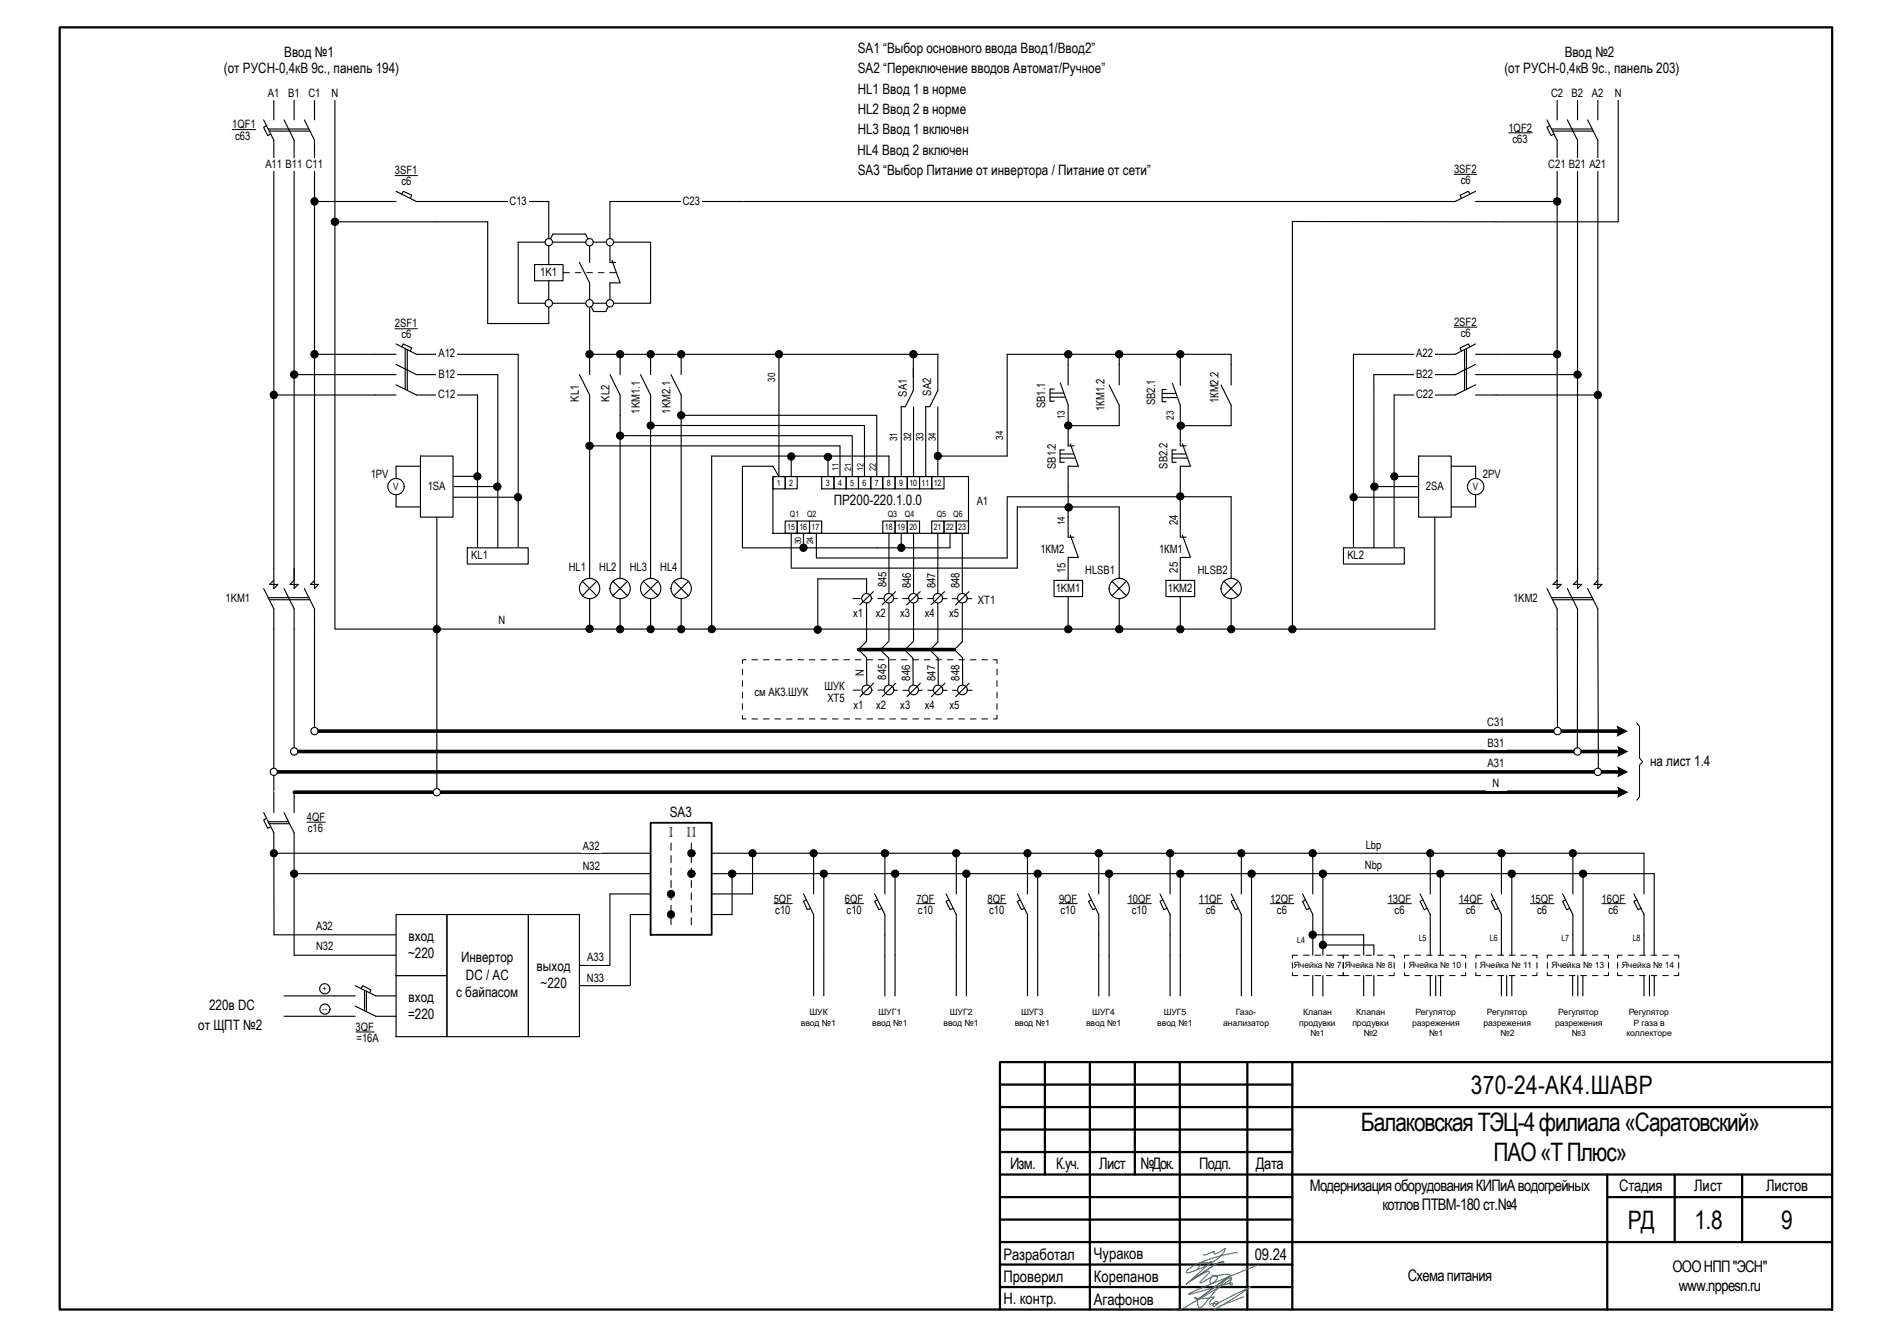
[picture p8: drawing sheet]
<svg xmlns="http://www.w3.org/2000/svg" width="420mm" height="297mm" viewBox="0 0 420 297" stroke-linecap="round" stroke-linejoin="round" font-family="sans-serif">
<g fill="none" stroke="#000" stroke-width=".5">
<path d="M13.3 6.1h393.8v284.8h-393.8zM232.2 236v24.9M242.2 236v54.9M252.1 236v24.9M262.1 236v54.9M277.1 236v54.9M287.1 236v54.9M407.1 236h-184.9v54.9M222.2 246h184.9M222.2 241h64.9M222.2 251h64.9M222.2 255.9h64.9"/>
<path d="M222.2 260.9h184.9M222.2 266h64.9M222.2 271h64.9M357.1 260.9v30M357.1 266h50M372.1 260.9v15M387.1 260.9v15M407.1 275.9h-184.9M222.2 285.9h64.9M222.2 280.9h64.9"/>
</g>
<path d="M274.9 278.4l-.1-.1a26.4 26.4 0 0 0-10.9 3.8l-.3 .7a14.8 14.8 0 0 0 8.1-4.3l.5-.9-.1-.3a4 4 0 0 1-2.3 1.2v-.5h-.1l-1.4 .7-1 .1M261.1 290.7l-.1 .3M269.8 291l4.7-2.8 3.4-2.4v.2l-4.3 2-3.1 1.6-.4 .1a.34 .34 0 0 1-.1-.4 .34 .34 0 0 1 .4-.2 .34 .34 0 0 1 .2 .5 .75 .75 0 0 1-1.1 .5l.3-.6h-.1a.71 .71 0 0 1-1 0l1-1.4a10.2 10.2 0 0 1-4.3 .3v-.2a.6 .6 0 0 1 .7 .8v.7a.57 .57 0 0 0 .3 .8 .57 .57 0 0 0 .7-.2l1.1-1.3a21.7 21.7 0 0 1 5-5.1l.4-.1 .1 .2-3.4 2.4-6.8 4-1.4 .6M276.4 288.1l-3.8 1.4-2.8 1.5M279.6 281l-13.4 5.4-2.1 1.1 .2 .1 9.1-2.6 .5 .2-.2 .3-.3-.1-.2-.3 .3-.6a.49 .49 0 0 0-.1-.5 .49 .49 0 0 0-.5-.1l-7.1 5 7.4-5.5 .1-.2-.6-.1-3.4 .5a.56 .56 0 0 1 1-.1 .8 .8 0 0 1-.3 1.1l-.6 .5-.5-.1-.1-.5 .3-.8-2.1 1.3h-.4l2.1-2.2-.1-.4-.8 .3-3.2 1.8 5.4-3.6 1.8-.6 .1 .1v-.1l-1.9 .6-6.5 4.4 5.7-5.1-1.1 .4-.9-.3-1.1 1.6" fill="none" stroke="#008080" stroke-width=".22"/>
<path d="M121.9 44.8v9l.9-1.8M130.1 52l.9 1.8M135.5 44.8v9M121.9 67.4v4.5M135.5 67.4l-.9 1.8h-2.7l-.9-1.8v11.3" fill="none" stroke="#000" stroke-width=".25"/>
<path d="M115.1 53.8h29.5v13.6h-29.5z" fill="#fff"/>
<path d="M115.1 53.8h29.5v13.6h-29.5zM128.7 58.3l2.3 4.5v4.6M131 53.8v4.5M135.5 53.8v4.5h1.3M136 57.9l1.8 4.9M137.7 62.8h-2.2v4.6" fill="none" stroke="#000" stroke-width=".25"/>
<path d="M118.8 58.8h6.3v3.6h-6.3z" fill="#fff"/>
<path d="M118.8 58.8h6.3v3.6h-6.3zM121.9 53.8v5M121.9 62.4v5" fill="none" stroke="#000" stroke-width=".25"/>
<circle cx="131" cy="53.8" r=".81" fill="#fff"/>
<circle cx="131" cy="53.8" r=".82" fill="none" stroke="#000" stroke-width=".25"/>
<circle cx="135.5" cy="53.8" r=".81" fill="#fff"/>
<circle cx="135.5" cy="53.8" r=".8" fill="none" stroke="#000" stroke-width=".25"/>
<circle cx="121.9" cy="53.8" r=".82" fill="#fff"/>
<circle cx="121.9" cy="53.8" r=".82" fill="none" stroke="#000" stroke-width=".25"/>
<circle cx="121.9" cy="67.4" r=".82" fill="#fff"/>
<circle cx="121.9" cy="67.4" r=".82" fill="none" stroke="#000" stroke-width=".25"/>
<circle cx="131" cy="67.4" r=".83" fill="#fff"/>
<circle cx="131" cy="67.4" r=".83" fill="none" stroke="#000" stroke-width=".25"/>
<circle cx="135.5" cy="67.4" r=".81" fill="#fff"/>
<g fill="none" stroke="#000" stroke-width=".25">
<path d="M83.5 44.8h4.5M88 42.5l4.5 2.3h29.4M89.3 43.1l.3-.6 1.9 .9-.3 .7M97.1 49.3h11.3M122.8 52h7.3M135.5 44.8h29.5M131 78.7v4.5M137.8 78.7v4.5M144.6 78.7v4.5M151.4 78.7v4.5M128.7 83.2l2.3 4.6v4.5M135.5 83.2l2.3 4.6v4.5"/>
<path d="M142.3 83.2l2.3 4.6v4.5M149.1 83.2l2.3 4.6v52M236.5 100h-1v2.7h1M237.3 94.5v4.6h1.3M237.8 98.6l1.8 5M246.4 85.5l2.3 4.5v4.6M248.7 81v4.5M261.3 100h-.9v2.7h.9M262.2 94.5v4.6h1.3M262.7 98.6l1.8 5M271.3 85.5l2.2 4.5v4.6M273.5 81v4.5"/>
<path d="M171.7 105.9h43.5v12.6h-43.5zM171.7 105.9h2.8v2.7h-2.8zM174.5 105.9h2.6v2.7h-2.6zM174.5 115.8h2.6v2.7h-2.6zM177.1 115.8h2.8v2.7h-2.8zM179.9 115.8h2.7v2.7h-2.7zM182.6 105.9h2.7v2.7h-2.7zM185.3 105.9h2.7v2.7h-2.7zM188 105.9h2.7v2.7h-2.7zM190.7 105.9h2.8v2.7h-2.8zM193.5 105.9h2.6v2.7h-2.6zM196.1 105.9h2.8v2.7h-2.8z"/>
<path d="M196.1 115.8h2.8v2.7h-2.8zM197.5 101.3h-39.4v38.5M198.9 105.9h2.7v2.7h-2.7zM198.9 115.8h2.7v2.7h-2.7zM201.6 105.9h2.7v2.7h-2.7zM201.6 115.8h2.7v2.7h-2.7zM204.3 105.9h2.7v2.7h-2.7zM207 105.9h2.8v2.7h-2.8zM207 115.8h2.8v2.7h-2.8zM209.8 115.8h2.7v2.7h-2.7zM212.5 115.8h2.7v2.7h-2.7zM235.5 100.9h3.1"/>
<path d="M235.5 101.8h3.5M237.3 114.8v4.5h1.3M237.8 118.9l1.8 4.9M239.5 103.6h-2.2v4.5M248.7 112.6v27.2M260.4 100.9h3.1M260.4 101.8h3.5M262.2 114.8v4.5h1.3M262.7 118.9l1.8 4.9M264.4 103.6h-2.2v4.5M237.3 128.4v11.4M239.5 123.8h-2.2v4.6"/>
<path d="M264.4 123.8h-2.2v4.6"/>
<circle cx="135.5" cy="67.4" r=".81"/>
</g>
<path d="M234.2 128.9h6.3v3.6h-6.3z" fill="#fff"/>
<path d="M234.2 128.9h6.3v3.6h-6.3zM262.2 128.4v11.4" fill="none" stroke="#000" stroke-width=".25"/>
<path d="M259.1 128.9h6.3v3.6h-6.3z" fill="#fff"/>
<g fill="none" stroke="#000" stroke-width=".25">
<path d="M131 78.7h77.4M173.1 78.8v27.1l-1.4-2.3h-6.7v18.1h46.1v-3.2M202.9 79.1v7.7l-1.8 3.6h-.9M208.4 78.7v3M273.5 78.7h-49.7v22.6h-15.4M131 99.1h55.6M131 92.3v47.5M137.8 96.8h51.5M137.8 92.3v47.5M144.6 94.5h47.5M144.6 92.3v47.5M151.4 92.3h43.4"/>
<path d="M186.6 99v6.9M189.4 96.8v9.1M192.1 94.6v11.3M194.8 92.3v13.6M200.2 90.4v15.5M203 90.4v15.5M208.4 81.8v5l-1.8 3.6h-.9v15.5M208.4 90.4v15.5M233.3 87.3h3.1M233.3 88.2h3.4M234.2 86.4h-.9v2.7h.9M235.6 85.1l1.7 4.9v4.6h11.4"/>
<path d="M237.3 81v4.5M258.2 87.4h3.1M258.2 88.3h3.4M259.1 86.5h-.9v2.7h.9M260.5 85.2l1.8 4.9M262.2 94.6h11.3M262.2 81.1v4.5M262.2 90.1v4.6M175.8 101.3v4.6M175.8 118.5v7.7M178.5 118.5v3.2M181.4 118.5v5.4"/>
<path d="M197.5 118.5v23.9M200.2 118.5v3.2M203 118.5v24M208.4 118.5v24M213.8 118.5v23.9M223.8 110.4h49.7v29.4M223.8 110.5v13.5h-42.4M237.3 108.1v6.7M248.7 112.6h-22.7v13.6h-50.1M262.2 108.1v6.7M192.5 128.6v13.9M259.1 128.9h6.3v3.6h-6.3z"/>
</g>
<g fill="#000">
<circle cx="173.1" cy="78.7" r=".81"/>
<circle cx="237.4" cy="78.7" r=".82"/>
<circle cx="248.7" cy="78.7" r=".82"/>
<circle cx="262.2" cy="78.7" r=".81"/>
<circle cx="262.4" cy="94.6" r=".82"/>
<circle cx="208.4" cy="101.3" r=".82"/>
<circle cx="237.4" cy="112.7" r=".82"/>
<circle cx="262.2" cy="110.3" r=".8"/>
<circle cx="200.2" cy="121.7" r=".81"/>
<circle cx="237.4" cy="139.8" r=".82"/>
<circle cx="248.7" cy="139.8" r=".81"/>
<circle cx="262.2" cy="139.8" r=".8"/>
</g>
<g fill="none" stroke="#000" stroke-width=".22">
<circle cx="173.1" cy="78.7" r=".81"/>
<circle cx="237.4" cy="78.7" r=".82"/>
<circle cx="248.7" cy="78.7" r=".82"/>
<circle cx="262.2" cy="78.7" r=".81"/>
<circle cx="262.4" cy="94.6" r=".82"/>
<circle cx="208.4" cy="101.3" r=".82"/>
<circle cx="237.4" cy="112.7" r=".82"/>
<circle cx="262.2" cy="110.3" r=".8"/>
<circle cx="200.2" cy="121.7" r=".82"/>
<circle cx="237.4" cy="139.8" r=".82"/>
<circle cx="248.7" cy="139.8" r=".81"/>
<circle cx="262.2" cy="139.8" r=".8"/>
</g>
<circle cx="248.7" cy="130.7" r="2.26" fill="#fff"/>
<g fill="none" stroke="#000" stroke-width=".25">
<path d="M237.3 78.8v2.2M248.7 78.7v2.3M262.2 78.7v2.4M273.5 78.7v2.3M247.1 129.1l3.2 3.3M250.3 129.1l-3.2 3.3"/>
<circle cx="248.7" cy="130.8" r="2.26"/>
</g>
<g fill="#000">
<circle cx="203" cy="78.7" r=".82"/>
<circle cx="237.4" cy="94.5" r=".81"/>
</g>
<g fill="none" stroke="#000" stroke-width=".22">
<circle cx="203" cy="78.7" r=".82"/>
<circle cx="237.4" cy="94.5" r=".82"/>
</g>
<circle cx="273.6" cy="130.7" r="2.26" fill="#fff"/>
<g fill="none" stroke="#000" stroke-width=".25">
<path d="M287.2 49.2v90.6M74.4 139.8h244.4M271.9 129.1l3.3 3.3M275.2 129.1l-3.3 3.3"/>
<circle cx="273.6" cy="130.8" r="2.26"/>
</g>
<g fill="#000">
<circle cx="131" cy="78.7" r=".82"/>
<circle cx="137.8" cy="78.7" r=".81"/>
<circle cx="144.6" cy="78.7" r=".81"/>
<circle cx="151.3" cy="78.7" r=".81"/>
<circle cx="131" cy="99.1" r=".81"/>
<circle cx="137.8" cy="96.8" r=".8"/>
<circle cx="144.6" cy="94.5" r=".8"/>
<circle cx="151.3" cy="92.3" r=".81"/>
<circle cx="273.6" cy="139.8" r=".8"/>
</g>
<g fill="none" stroke="#000" stroke-width=".22">
<circle cx="131" cy="78.7" r=".82"/>
<circle cx="137.8" cy="78.7" r=".81"/>
<circle cx="144.6" cy="78.7" r=".82"/>
<circle cx="151.3" cy="78.7" r=".81"/>
<circle cx="131" cy="99.1" r=".81"/>
<circle cx="137.8" cy="96.8" r=".8"/>
<circle cx="144.6" cy="94.5" r=".81"/>
<circle cx="151.4" cy="92.3" r=".8"/>
<circle cx="273.5" cy="139.8" r=".8"/>
</g>
<circle cx="151.3" cy="130.7" r="2.26" fill="#fff"/>
<g fill="none" stroke="#000" stroke-width=".25">
<path d="M149.7 129.1l3.3 3.3M153 129.1l-3.3 3.3"/>
<circle cx="151.3" cy="130.8" r="2.26"/>
</g>
<circle cx="144.6" cy="130.7" r="2.26" fill="#fff"/>
<g fill="none" stroke="#000" stroke-width=".25">
<path d="M142.9 129.1l3.3 3.3M146.2 129.1l-3.3 3.3"/>
<circle cx="144.6" cy="130.8" r="2.26"/>
</g>
<circle cx="137.8" cy="130.7" r="2.26" fill="#fff"/>
<g fill="none" stroke="#000" stroke-width=".25">
<path d="M136.2 129.1l3.2 3.3M139.4 129.1l-3.2 3.3"/>
<circle cx="137.8" cy="130.8" r="2.26"/>
</g>
<circle cx="131" cy="130.7" r="2.26" fill="#fff"/>
<g fill="none" stroke="#000" stroke-width=".25">
<path d="M108.4 49.3v22.6h13.5M115.1 78.7v43M106.1 87.8v33.9M129.4 129.1l3.2 3.3M132.6 129.1l-3.2 3.3"/>
<circle cx="131" cy="130.8" r="2.26"/>
</g>
<circle cx="131" cy="139.7" r=".82" fill="#000"/>
<circle cx="131" cy="139.7" r=".82" fill="none" stroke="#000" stroke-width=".22"/>
<path d="M103.8 121.7h13.6v3.6h-13.6z" fill="#fff"/>
<path d="M103.8 121.7h13.6v3.6h-13.6z" fill="none" stroke="#000" stroke-width=".25"/>
<path d="M93.4 101.3h7.3v13.6h-7.3z" fill="#fff"/>
<path d="M110.6 83.2v38.5M93.4 101.3h7.3v13.6h-7.3zM97.1 114.9v24.9" fill="none" stroke="#000" stroke-width=".25"/>
<circle cx="88" cy="108.1" r="1.81" fill="#fff"/>
<g fill="none" stroke="#000" stroke-width=".25">
<path d="M58.6 26.6l2.2 4.6v99.5l1-.9h-1.9l.9-.9M59.2 27.9l-.6 .4 .9 1.8 .6-.3M59.6 28.7h9M59.8 29.1h9M60.8 22.1v4.5M63.1 26.6l2.3 4.6v99.5l.9-.9h-1.9l1-.9M65.4 22.1v4.5M67.6 26.6l2.3 4.6v99.5l.9-.9h-1.8l.9-.9M69.9 22.1v4.5M69.9 44.8h13.6M74.4 49.3h22.7M69.9 78.7h18.1"/>
<path d="M88 76.4l4.5 2.3h22.6M89.3 77.1l.3-.7 1.9 .9-.3 .7M90 77.4v9.1M90.5 77.6v9.1M300.7 78.7v43M60.8 87.8h27.2M65.4 83.2h22.6M88 81l4.5 2.2h4.6M88 85.5l4.5 2.3h13.6M97.1 83.2h13.5M309.8 87.8v33.9M88 109.9v2.7h5.4"/>
<path d="M93.4 103.6h-5.4v2.7M100.8 105.8h5.3M100.8 110.5h14.3M100.9 108.1h9.6M58.6 130.7l2.2 4.6v40.4M59.6 132.8h9M59.8 133.2h9M63.1 130.7l2.3 4.6v31.7M67.6 130.7l2.3 4.6v27.1"/>
<circle cx="88" cy="108.1" r="1.81"/>
</g>
<g fill="#000">
<circle cx="106.1" cy="105.8" r=".8"/>
<circle cx="110.5" cy="108.1" r=".82"/>
<circle cx="115.1" cy="110.5" r=".81"/>
</g>
<g fill="none" stroke="#000" stroke-width=".22">
<circle cx="106.1" cy="105.8" r=".8"/>
<circle cx="110.5" cy="108.1" r=".82"/>
<circle cx="115.1" cy="110.5" r=".81"/>
</g>
<path d="M298.5 121.7h13.5v3.6h-13.5z" fill="#fff"/>
<path d="M298.5 121.7h13.5v3.6h-13.5z" fill="none" stroke="#000" stroke-width=".25"/>
<path d="M315.2 101.3h7.2v13.6h-7.2z" fill="#fff"/>
<path d="M305.3 83.2v38.5M315.2 101.3h7.2v13.6h-7.2zM318.8 114.9v24.9" fill="none" stroke="#000" stroke-width=".25"/>
<circle cx="327.9" cy="108.1" r="1.81" fill="#fff"/>
<g fill="none" stroke="#000" stroke-width=".25">
<path d="M343.7 26.6l2.3 4.6v99.5l.9-.9h-1.8l.9-.9M344.3 27.9l-.6 .4 .9 1.8 .7-.3M344.7 28.7h9M344.9 29.1h9.1M346 22.1v4.5M348.2 26.6l2.3 4.6v99.5l.9-.9h-1.8l.9-.9M350.5 22.1v4.5M352.8 26.6l2.2 4.6v99.5l.9-.9h-1.8l.9-.9M355 22.1v4.5M287.2 49.2l72.3 .1M326.6 43.1l-.3-.6-1.9 .9 .3 .7M327.9 42.5l-4.6 2.3h-158.1"/>
<path d="M327.9 44.8h18.1M325.4 77.6v9.1M325.8 77.4v9.1M326.6 77.1l-.3-.7-1.9 .9 .3 .7M327.9 76.4l-4.6 2.3h-22.6M327.9 78.7h18.1M305.3 83.2h13.4M327.9 81l-4.6 2.2h-4.5M327.9 85.5l-4.6 2.3h-13.5M327.9 83.2h22.6M355.1 87.8h-27.2M300.8 110.5h14.3"/>
<path d="M305.4 108.1h9.6M309.8 105.8h5.3M322.4 103.6h5.5v2.7M327.9 109.9v2.7h-5.5M343.7 130.7l2.3 4.6 .1 27.1M344.7 132.8h9M344.9 133.2h9.1M348.2 130.7l2.3 4.6v31.7M352.8 130.7l2.2 4.6 .1 36.2"/>
<circle cx="327.9" cy="108.1" r="1.81"/>
</g>
<g fill="#000">
<circle cx="300.8" cy="110.5" r=".81"/>
<circle cx="305.4" cy="108.1" r=".82"/>
<circle cx="309.8" cy="105.8" r=".8"/>
<circle cx="137.8" cy="139.8" r=".81"/>
<circle cx="144.6" cy="139.8" r=".81"/>
<circle cx="151.3" cy="139.8" r=".81"/>
<circle cx="158.2" cy="139.8" r=".81"/>
<circle cx="287.1" cy="139.8" r=".81"/>
</g>
<g fill="none" stroke="#000" stroke-width=".22">
<circle cx="300.8" cy="110.5" r=".81"/>
<circle cx="305.4" cy="108.1" r=".82"/>
<circle cx="309.8" cy="105.8" r=".8"/>
<circle cx="137.8" cy="139.8" r=".8"/>
<circle cx="144.6" cy="139.8" r=".81"/>
<circle cx="151.4" cy="139.8" r=".8"/>
<circle cx="158.2" cy="139.8" r=".82"/>
<circle cx="287.2" cy="139.8" r=".81"/>
</g>
<path d="M58.6 19.4h4.5v2.7h-4.5z" fill="#fff"/>
<circle cx="69.9" cy="44.8" r=".81" fill="#000"/>
<circle cx="69.9" cy="44.7" r=".81" fill="none" stroke="#000" stroke-width=".25"/>
<g fill="#fff">
<path d="M63.1 19.4h4.5v2.7h-4.5z"/>
<path d="M67.6 19.4h4.5v2.7h-4.5z"/>
<path d="M58.6 35.3h4.5v2.7h-4.5z"/>
<path d="M63.1 35.3h4.5v2.7h-4.5z"/>
<path d="M67.6 35.3h4.5v2.7h-4.5z"/>
</g>
<g fill="#000">
<circle cx="74.4" cy="49.3" r=".81"/>
<circle cx="69.9" cy="78.7" r=".81"/>
<circle cx="60.8" cy="87.7" r=".81"/>
<circle cx="65.3" cy="83.2" r=".81"/>
</g>
<g fill="none" stroke="#000" stroke-width=".25">
<circle cx="74.4" cy="49.3" r=".82"/>
<circle cx="69.9" cy="78.7" r=".81"/>
<circle cx="60.8" cy="87.7" r=".82"/>
<circle cx="65.3" cy="83.2" r=".81"/>
</g>
<g fill="#fff">
<path d="M343.7 19.4h4.5v2.7h-4.5z"/>
<path d="M348.2 19.4h4.6v2.7h-4.6z"/>
<path d="M352.8 19.4h4.5v2.7h-4.5z"/>
<path d="M343.7 35.3h4.5v2.7h-4.5z"/>
<path d="M348.2 35.3h4.6v2.7h-4.6z"/>
<path d="M352.8 35.3h4.5v2.7h-4.5z"/>
</g>
<g fill="#000">
<circle cx="346" cy="44.8" r=".81"/>
<circle cx="346" cy="78.7" r=".81"/>
<circle cx="350.5" cy="83.2" r=".81"/>
<circle cx="355" cy="87.7" r=".81"/>
</g>
<g fill="none" stroke="#000" stroke-width=".22">
<circle cx="346" cy="44.7" r=".81"/>
<circle cx="346" cy="78.7" r=".81"/>
<circle cx="350.5" cy="83.2" r=".82"/>
<circle cx="355" cy="87.7" r=".82"/>
</g>
<g fill="#fff">
<path d="M151.4 43.4h4.5v2.7h-4.5z"/>
<path d="M112.9 43.4h4.5v2.7h-4.5z"/>
<path d="M97.1 77.3h4.5v2.8h-4.5z"/>
<path d="M97.1 81.9h4.5v2.7h-4.5z"/>
<path d="M97.1 86.4h4.5v2.7h-4.5z"/>
<path d="M314.3 77.3h4.5v2.8h-4.5z"/>
<path d="M314.3 81.9h4.5v2.7h-4.5z"/>
<path d="M314.3 86.4h4.5v2.7h-4.5z"/>
</g>
<g fill="none" stroke="#000" stroke-width=".22">
<path d="M51.6 28.8h5.2M87.7 39h5.1M323.1 38.7h5M335.2 29.5h5.3M87.7 73h5.1M125.1 60.6h1.4M127.8 60.6h1.3M130.4 60.6h1.2M132.9 60.6h1.3M135.5 60.6h1.4M323.1 72.7h5"/>
<circle cx="175.8" cy="101.4" r=".82"/>
<circle cx="184" cy="101.5" r=".82"/>
<circle cx="178.5" cy="121.7" r=".82"/>
<circle cx="181.7" cy="139.9" r=".82"/>
</g>
<g fill="#000">
<path d="M189.4 132.9l1.9 .1-.2 .1h-1.6z" fill-rule="evenodd"/>
<path d="M192.3 132.9l1.7 .1-.1 .1h-1.6z" fill-rule="evenodd"/>
<path d="M194.9 133h1.9l-.2 .1h-1.6z" fill-rule="evenodd"/>
<path d="M197.8 132.9l1.7 .1-.1 .1h-1.6z" fill-rule="evenodd"/>
<path d="M200.5 132.9l1.8 .1-.1 .1h-1.7z" fill-rule="evenodd"/>
<path d="M203.2 133h1.8l-.1 .1h-1.6z" fill-rule="evenodd"/>
<path d="M206.1 132.9l1.7 .1-.1 .1h-1.6z" fill-rule="evenodd"/>
<path d="M208.8 132.9h1.6l.2 .1-1.8 .1-.1-.1z" fill-rule="evenodd"/>
<path d="M211.6 132.9h1.6l.1 .1-1.7 .1-.1-.1z" fill-rule="evenodd"/>
<path d="M214.3 132.9h1.7l.1 .1-1.8 .1z" fill-rule="evenodd"/>
<circle cx="175.8" cy="101.4" r=".81"/>
<circle cx="184" cy="101.5" r=".81"/>
<circle cx="178.5" cy="121.7" r=".82"/>
<circle cx="181.7" cy="139.9" r=".82"/>
</g>
<path d="M184 101.5v4.4M197.5 101.3v4.6M181.7 128.6h10.8M181.7 128.6v11.2" fill="none" stroke="#000" stroke-width=".25"/>
<path d="M190.7 144.3h21.4" fill="none" stroke="#000" stroke-width=".8"/>
<circle cx="192.6" cy="132.9" r="1.06" fill="#fff"/>
<g fill="none" stroke="#000" stroke-width=".25">
<path d="M194 131.4l-2.9 3"/>
<circle cx="192.6" cy="132.9" r="1.06"/>
</g>
<circle cx="213.8" cy="132.9" r="1.06" fill="#fff"/>
<g fill="none" stroke="#000" stroke-width=".25">
<path d="M215.3 131.4l-3 3"/>
<circle cx="213.8" cy="132.9" r="1.06"/>
</g>
<circle cx="208.4" cy="132.9" r="1.06" fill="#fff"/>
<g fill="none" stroke="#000" stroke-width=".25">
<path d="M209.9 131.4l-3 3"/>
<circle cx="208.4" cy="132.9" r="1.06"/>
</g>
<circle cx="202.9" cy="132.9" r="1.04" fill="#fff"/>
<g fill="none" stroke="#000" stroke-width=".25">
<path d="M204.5 131.4l-3 3"/>
<circle cx="202.9" cy="132.9" r="1.04"/>
</g>
<circle cx="197.5" cy="132.9" r="1.06" fill="#fff"/>
<g fill="none" stroke="#000" stroke-width=".25">
<path d="M199 131.4l-3 3M192.5 142.5l-1.8 1.8 1.8 1.8 .1 7.2M197.4 142.6l-1.8 1.8 1.9 1.8v7.1M202.9 142.6l-1.8 1.8 1.8 1.8v7.2M208.4 142.6l-1.8 1.8 1.8 1.8 .1 7.2M213.9 142.5l-1.8 1.8 1.8 1.8v7.2"/>
<circle cx="197.5" cy="132.9" r="1.06"/>
</g>
<g fill="#000">
<path d="M189.5 153.2l1.8 .1-.1 .1h-1.6z" fill-rule="evenodd"/>
<path d="M192.3 153.2l1.7 .1-.1 .1h-1.6z" fill-rule="evenodd"/>
<path d="M195 153.3l1.7-.1 .1 .2h-1.7z" fill-rule="evenodd"/>
<path d="M197.8 153.2l1.7 .2-.1 .1h-1.6z" fill-rule="evenodd"/>
<path d="M200.6 153.2l1.7 .2-.1 .1h-1.6z" fill-rule="evenodd"/>
<path d="M203.2 153.4h1.9l-.1 .1h-1.6z" fill-rule="evenodd"/>
<path d="M206.1 153.2l1.7 .2-.1 .1h-1.6z" fill-rule="evenodd"/>
<path d="M208.9 153.2l1.7 .2-.1 .1h-1.6z" fill-rule="evenodd"/>
<path d="M211.5 153.4h1.8l-.1 .1h-1.6z" fill-rule="evenodd"/>
<path d="M214.4 153.2l1.7 .2-.1 .1h-1.6z" fill-rule="evenodd"/>
</g>
<circle cx="192.6" cy="153.3" r="1.07" fill="#fff"/>
<g fill="none" stroke="#000" stroke-width=".25">
<path d="M194.1 151.8l-3 3"/>
<circle cx="192.6" cy="153.3" r="1.07"/>
</g>
<circle cx="213.8" cy="153.3" r="1.07" fill="#fff"/>
<g fill="none" stroke="#000" stroke-width=".25">
<path d="M215.3 151.8l-2.9 3"/>
<circle cx="213.8" cy="153.3" r="1.07"/>
</g>
<circle cx="208.4" cy="153.3" r="1.06" fill="#fff"/>
<g fill="none" stroke="#000" stroke-width=".25">
<path d="M209.9 151.8l-2.9 3"/>
<circle cx="208.4" cy="153.3" r="1.06"/>
</g>
<circle cx="203" cy="153.3" r="1.07" fill="#fff"/>
<g fill="none" stroke="#000" stroke-width=".25">
<path d="M204.5 151.8l-3 3"/>
<circle cx="203" cy="153.3" r="1.07"/>
</g>
<circle cx="197.5" cy="153.3" r="1.07" fill="#fff"/>
<g fill="none" stroke="#000" stroke-width=".25">
<path d="M74.4 22.1v117.6M359.5 22.1v27.2M97.1 139.8v36.2M199 151.8l-3 3M65.4 189.6v22.6"/>
<circle cx="197.5" cy="153.3" r="1.07"/>
</g>
<g fill="none" stroke="#000" stroke-width=".22">
<path d="M165 158.9v.8h.8M165 148.7v1.2M165 151.2v1.3M165 153.8v1.3M165 156.3v1.3M165.8 146.6h-.8v.8M167.1 159.7h1.2M167.1 146.6h1.2M169.6 159.7h1.3M169.6 146.6h1.3M172.2 159.7h1.2M172.2 146.6h1.2"/>
<path d="M174.7 159.7h1.3M174.7 146.6h1.3M177.3 159.7h1.3M177.3 146.6h1.3M179.8 159.7h1.3M179.8 146.6h1.3M182.4 159.7h1.3M182.4 146.6h1.3M184.9 159.7h1.3M184.9 146.6h1.3M187.5 159.7h1.3M187.5 146.6h1.3"/>
<path d="M190 159.7h1.3M190 146.6h1.3M192.6 159.7h1.3M192.6 146.6h1.3M195.1 159.7h1.3M195.1 146.6h1.3M197.7 159.7h1.3M197.7 146.6h1.3M200.3 159.7h1.2M200.3 146.6h1.2M202.8 159.7h1.3M202.8 146.6h1.3"/>
<path d="M205.4 159.7h1.2M205.4 146.6h1.2M207.9 159.7h1.3M207.9 146.6h1.3M210.5 159.7h1.3M210.5 146.6h1.3M213 159.7h1.3M213 146.6h1.3M215.6 159.7h1.3M215.6 146.6h1.3M218.1 159.7h1.3M218.1 146.6h1.3"/>
<path d="M220.7 146.6h.8v.8M221.5 158.9v.8h-.8M221.5 148.7v1.2M221.5 151.2v1.3M221.5 153.8v1.3M221.5 156.3v1.3"/>
<circle cx="97.1" cy="139.8" r=".81"/>
</g>
<circle cx="97.1" cy="139.8" r=".81" fill="#000"/>
<g fill="#fff">
<path d="M72.1 19.4h4.6v2.7h-4.6z"/>
<path d="M357.3 19.4h4.5v2.7h-4.5z"/>
<path d="M109.3 136.6h4.5v2.7h-4.5z"/>
</g>
<path d="M60.8 171.5h299.1M65.4 167h294.5M69.9 162.4h289.9" fill="none" stroke="#000" stroke-width=".8"/>
<g fill="#000">
<path d="M359.2 161.2l2.5 1.2-2.5 1.3 .3-1.3z" fill-rule="evenodd"/>
<path d="M359.3 165.7l2.5 1.3-2.5 1.2 .3-1.2z" fill-rule="evenodd"/>
<path d="M359.3 170.2l2.5 1.3-2.5 1.2 .3-1.2z" fill-rule="evenodd"/>
</g>
<circle cx="69.9" cy="162.4" r=".81" fill="#fff"/>
<circle cx="69.9" cy="162.4" r=".81" fill="none" stroke="#000" stroke-width=".25"/>
<circle cx="65.3" cy="167" r=".81" fill="#fff"/>
<circle cx="65.3" cy="166.9" r=".82" fill="none" stroke="#000" stroke-width=".25"/>
<circle cx="60.8" cy="171.5" r=".81" fill="#fff"/>
<circle cx="60.8" cy="171.5" r=".81" fill="none" stroke="#000" stroke-width=".25"/>
<circle cx="346.1" cy="162.4" r=".82" fill="#fff"/>
<circle cx="346.1" cy="162.4" r=".82" fill="none" stroke="#000" stroke-width=".25"/>
<circle cx="350.5" cy="167" r=".81" fill="#fff"/>
<circle cx="350.5" cy="166.9" r=".82" fill="none" stroke="#000" stroke-width=".25"/>
<circle cx="355" cy="171.5" r=".81" fill="#fff"/>
<circle cx="355" cy="171.5" r=".8" fill="none" stroke="#000" stroke-width=".25"/>
<path d="M65.4 176h294.5" fill="none" stroke="#000" stroke-width=".8"/>
<path d="M359.3 174.7l2.5 1.3-2.5 1.3 .3-1.3z" fill-rule="evenodd" fill="#000"/>
<path d="M363.7 160.6l.6 .8v7l.7 .8-.7 .8v7l-.6 .8" fill="none" stroke="#000" stroke-width=".22"/>
<g fill="#fff">
<path d="M330.1 168.3h4.6v2.7h-4.6z"/>
<path d="M330.1 163.8h4.6v2.7h-4.6z"/>
<path d="M330.1 159.3h4.6v2.7h-4.6z"/>
</g>
<g fill="none" stroke="#000" stroke-width=".25">
<path d="M60.9 189.6h83.7M65.4 194.1h79.2M60.9 207.7h27.1M65.4 212.2h22.6M78.9 219l4.6 2.3h4.5M80.2 219.6l.4-.6 1.8 .9-.3 .7M88 216.7h11.3v13.6h-11.3zM88 203.2h11.3v13.5h-11.3zM99.3 203.2h18.1v27.1h-18.1zM117.4 203.2h11.3v27.1h-11.3zM128.7 214.5h6.8M128.7 219h11.3"/>
<path d="M78.9 221.3h-15.8M78.9 225.8h-15.8M78.9 223.5l4.6 2.3h4.5M81 220v4.6M81.4 220.2v4.5"/>
</g>
<path d="M68.2 182.7h4.1M79.1 229.3h4" fill="none" stroke="#000" stroke-width=".22"/>
<g fill="#fff">
<path d="M69.9 209h4.5v2.8h-4.5z"/>
<path d="M69.9 204.5h4.5v2.7h-4.5z"/>
</g>
<path d="M144.6 182.8h13.5v24.9h-13.5z" fill="none" stroke="#000" stroke-width=".4"/>
<path d="M144.6 198.6h-9.1v15.8M158.1 189.6h207.2M158.1 194.1h209.4M162.7 194.1v9.1h-4.6M167.2 189.6v9h-9.1M144.6 203.2h-4.6v15.7" fill="none" stroke="#000" stroke-width=".25"/>
<g fill="#000">
<path d="M149 187.2l.2 .1v1.6l-.1 .1z" fill-rule="evenodd"/>
<path d="M149 192.8h.2v1.6l-.1 .1z" fill-rule="evenodd"/>
<path d="M149 195.6h.2v1.6l-.1 .1z" fill-rule="evenodd"/>
<path d="M149.1 189.9l.1 .2v1.6l-.1 .1z" fill-rule="evenodd"/>
<path d="M149.1 198.2l.1 .2v1.6l-.1 .1z" fill-rule="evenodd"/>
<path d="M153.5 187.2l.2 .1-.1 1.7-.1-.1z" fill-rule="evenodd"/>
<path d="M153.5 192.8h.2l-.1 1.7-.1-.1z" fill-rule="evenodd"/>
<path d="M153.5 195.6h.2l-.1 1.7-.1-.1z" fill-rule="evenodd"/>
<path d="M153.5 190.1l.1-.2 .1 .2-.1 1.7-.1-.1z" fill-rule="evenodd"/>
<path d="M153.5 198.4l.1-.2 .1 .2-.1 1.7-.1-.1z" fill-rule="evenodd"/>
<path d="M149 203.9h.2v1.5l-.1 .1z" fill-rule="evenodd"/>
<path d="M149 201.1h.2v1.6l-.1 .1z" fill-rule="evenodd"/>
<path d="M153.5 203.9h.2l-.1 1.6-.1-.1z" fill-rule="evenodd"/>
<path d="M153.5 201.1h.2l-.1 1.7-.1-.1z" fill-rule="evenodd"/>
<circle cx="149.1" cy="198.6" r=".81"/>
<circle cx="153.6" cy="194.1" r=".83"/>
<circle cx="153.6" cy="189.6" r=".82"/>
<circle cx="162.7" cy="194.1" r=".82"/>
<circle cx="167.2" cy="189.6" r=".81"/>
<circle cx="149.1" cy="203.2" r=".81"/>
</g>
<g fill="none" stroke="#000" stroke-width=".22">
<circle cx="149.1" cy="198.6" r=".82"/>
<circle cx="153.6" cy="194.1" r=".83"/>
<circle cx="153.6" cy="189.6" r=".82"/>
<circle cx="162.7" cy="194.1" r=".83"/>
<circle cx="167.2" cy="189.6" r=".81"/>
<circle cx="149.1" cy="203.2" r=".82"/>
</g>
<circle cx="72.2" cy="224.2" r="1.13" fill="#fff"/>
<circle cx="72.2" cy="224.2" r="1.13" fill="none" stroke="#000" stroke-width=".25"/>
<circle cx="72.2" cy="219.7" r="1.13" fill="#fff"/>
<g fill="none" stroke="#000" stroke-width=".25">
<path d="M178.5 198.6l2.3 4.6v18.1M179.1 199.9l-.6 .4 .9 1.8 .7-.3M180.8 189.6v9M183 194.1v27.2M194.3 198.6l2.3 4.6v18.1M195 199.9l-.7 .4 1 1.8 .6-.3M196.6 189.6v9M198.9 194.1v27.2M210.2 198.6l2.3 4.6v18.1M210.8 199.9l-.6 .4 .9 1.8 .7-.3M212.5 189.6v9M214.7 194.1v27.2"/>
<path d="M226 198.6l2.3 4.6v18.1M226.7 199.9l-.7 .4 1 1.8 .6-.3M228.3 189.6v9M230.6 194.1v27.2M241.9 198.6l2.2 4.6v18.1M242.5 199.9l-.6 .4 .9 1.8 .7-.3M244.1 189.6v9M246.4 194.1v27.2M257.7 198.6l2.3 4.6v18.1M258.3 199.9l-.6 .4 .9 1.8 .7-.3M260 189.6v9M262.2 194.1v27.2"/>
<path d="M289.4 198.6l2.3 4.6v9M290 199.9l-.6 .4 .9 1.8 .7-.3M291.7 189.6v9M293.9 194.1v18.1M315.5 198.6l2.3 4.6v9M316.2 199.9l-.7 .4 .9 1.8 .7-.3M317.8 189.6v9M320 194.1v18.1M331.3 198.6l2.3 4.6v9M332 199.9l-.7 .4 1 1.8 .6-.3M333.6 189.6v9M335.9 194.1v18.1"/>
<path d="M347.2 198.6l2.3 4.6v9M347.8 199.9l-.6 .4 .9 1.8 .7-.3M349.5 189.6v9M351.7 194.1v18.1M363 198.6l2.3 4.6v9M363.7 199.9l-.7 .4 .9 1.8 .7-.3M365.3 189.6v9M367.5 194.1v18.1M291.7 216.7v4.6M291.7 207.7h11.3v4.5M293.9 216.7v4.6M293.9 210h11.4v2.2"/>
<path d="M303 216.7v4.6M305.3 216.7v4.6M317.8 216.7v4.6M320.1 216.7v4.6M333.6 216.7v4.6M335.9 216.7v4.6M349.4 216.7v4.6M351.7 216.7v4.6M365.3 216.7v4.6M367.5 216.7v4.6"/>
<circle cx="72.2" cy="219.7" r="1.14"/>
</g>
<g fill="none" stroke="#000" stroke-width=".22">
<path d="M172 200.8h4M187.8 200.8h4.1M203.6 200.8h4.1M219.5 200.8h4.1M235.3 200.8h4.1M250.6 200.8h5.2M282.2 200.8h5.3M287.2 216.1v.6h1.1M287.2 213.8v1.3M288.3 212.2h-1.1v.7M289.6 212.2h1.3M289.6 216.7h1.3"/>
<path d="M292.2 212.2h1.2M292.2 216.7h1.2M294.7 212.2h1.3M294.7 216.7h1.3M297.3 212.2h1.2v.7v-.7h1.1M297.3 216.7h1.2v-.6v.6h1.1M298.5 213.8v1.3M300.9 212.2h1.3M300.9 216.7h1.3M303.5 212.2h1.2M303.5 216.7h1.2M306 212.2h1.3"/>
<path d="M306 216.7h1.3M308.4 200.8h5.2M308.6 212.2h1.2v.7M309.8 213.8v1.3M309.8 216.1v.6h-1.2M312.1 216.1v.6h1M312.1 213.8v1.3M313.1 212.2h-1v.7M314.4 216.7h1.3M314.4 212.2h1.3M317 216.7h1.2M317 212.2h1.2"/>
<path d="M319.5 216.7h1.3M319.5 212.2h1.3M322.1 216.7h1.2M322.1 212.2h1.2M324.2 200.8h5.3M324.6 212.2h1.1v.7M325.7 216.1v.6h-1.1M325.7 213.8v1.3M327.9 216.1v.6h1.1M327.9 213.8v1.3M329 212.2h-1.1v.7M330.3 216.7h1.2"/>
<path d="M330.3 212.2h1.2M332.8 216.7h1.3M332.8 212.2h1.3M335.4 216.7h1.2M335.4 212.2h1.2M337.9 216.7h1.3M337.9 212.2h1.3M340 200.8h5.3M340.5 212.2h1v.7M341.5 216.1v.6h-1M341.5 213.8v1.3M343.8 216.1v.6h1.1"/>
<path d="M343.8 213.8v1.3M344.9 212.2h-1.1v.7M346.1 216.7h1.3M346.1 212.2h1.3M348.7 216.7h1.3M348.7 212.2h1.3M351.2 216.7h1.3M351.2 212.2h1.3M353.8 216.7h1.3M353.8 212.2h1.3M355.9 200.8h5.2M356.4 212.2h1v.7"/>
<path d="M357.4 216.1v.6h-1M357.4 213.8v1.3M359.4 216.1v.6h1.1M359.4 213.8v1.3M360.5 212.2h-1.1v.7M361.7 212.2h1.3M361.7 216.7h1.3M364.3 212.2h1.3M364.3 216.7h1.3M366.8 212.2h1.3M366.8 216.7h1.3M369.4 212.2h1.3"/>
<path d="M369.4 216.7h1.3M372 212.2h1v.7M373 213.8v1.3M373 216.1v.6h-1"/>
<circle cx="60.8" cy="189.6" r=".81"/>
<circle cx="65.3" cy="194.1" r=".81"/>
<circle cx="180.8" cy="189.6" r=".8"/>
<circle cx="183" cy="194.1" r=".82"/>
<circle cx="196.6" cy="189.6" r=".82"/>
<circle cx="198.9" cy="194.1" r=".83"/>
<circle cx="212.5" cy="189.6" r=".82"/>
<circle cx="214.7" cy="194.1" r=".82"/>
<circle cx="228.3" cy="189.6" r=".8"/>
<circle cx="230.5" cy="194.1" r=".82"/>
<circle cx="244.2" cy="189.6" r=".82"/>
<circle cx="246.4" cy="194.1" r=".83"/>
<circle cx="260" cy="189.6" r=".8"/>
<circle cx="262.2" cy="194.1" r=".81"/>
<circle cx="291.7" cy="189.6" r=".81"/>
<circle cx="293.9" cy="194.1" r=".82"/>
<circle cx="317.8" cy="189.6" r=".81"/>
<circle cx="320" cy="194.1" r=".81"/>
<circle cx="333.6" cy="189.6" r=".82"/>
<circle cx="335.9" cy="194.1" r=".83"/>
<circle cx="349.5" cy="189.6" r=".81"/>
<circle cx="351.7" cy="194.1" r=".82"/>
<circle cx="291.7" cy="207.7" r=".82"/>
<circle cx="293.9" cy="209.9" r=".82"/>
</g>
<g fill="#000">
<circle cx="60.8" cy="189.6" r=".81"/>
<circle cx="65.3" cy="194.1" r=".81"/>
<circle cx="180.8" cy="189.6" r=".8"/>
<circle cx="183" cy="194.1" r=".81"/>
<circle cx="196.6" cy="189.6" r=".82"/>
<circle cx="198.9" cy="194.1" r=".83"/>
<circle cx="212.5" cy="189.6" r=".82"/>
<circle cx="214.7" cy="194.1" r=".82"/>
<circle cx="228.3" cy="189.6" r=".8"/>
<circle cx="230.5" cy="194.1" r=".81"/>
<circle cx="244.2" cy="189.6" r=".82"/>
<circle cx="246.4" cy="194.1" r=".83"/>
<circle cx="260" cy="189.6" r=".8"/>
<circle cx="262.2" cy="194.1" r=".81"/>
<circle cx="291.7" cy="189.6" r=".81"/>
<circle cx="293.9" cy="194.1" r=".82"/>
<circle cx="317.8" cy="189.6" r=".81"/>
<circle cx="320" cy="194.1" r=".81"/>
<circle cx="333.6" cy="189.6" r=".82"/>
<circle cx="335.9" cy="194.1" r=".82"/>
<circle cx="349.5" cy="189.6" r=".81"/>
<circle cx="351.7" cy="194.1" r=".82"/>
<circle cx="291.7" cy="207.7" r=".83"/>
<circle cx="293.9" cy="209.9" r=".82"/>
</g>
<g fill="#fff">
<path d="M360.3 207.2h4.5v2.8h-4.5z"/>
<path d="M344.5 207.2h4.5v2.8h-4.5z"/>
<path d="M328.7 207.2h4.5v2.8h-4.5z"/>
<path d="M312.8 207.2h4.5v2.8h-4.5z"/>
<path d="M285.8 207.7h4.5v2.7h-4.5z"/>
</g>
<g fill="none" stroke="#000" stroke-width=".22">
<path d="M266.4 200.8h5.2"/>
<circle cx="275.8" cy="189.6" r=".8"/>
<circle cx="278.1" cy="194.1" r=".83"/>
</g>
<path d="M273.5 198.6l2.3 4.6v18.1M274.2 199.9l-.7 .4 1 1.8 .7-.3M275.8 189.6v9M278.1 194.1v27.2" fill="none" stroke="#000" stroke-width=".25"/>
<g fill="#000">
<circle cx="275.8" cy="189.6" r=".8"/>
<circle cx="278.1" cy="194.1" r=".82"/>
</g>
<path d="M330.1 172.8h4.6v2.7h-4.6z" fill="#fff"/>
<circle cx="97.1" cy="176" r=".81" fill="#fff"/>
<g fill="none" stroke="#000" stroke-width=".25">
<path d="M60.8 176v4.5M65.4 176v4.5M58.6 180.5l2.2 4.5v4.6M59.2 181.8l-.6 .4 .9 1.8 .6-.3M59.6 182.6h4.5M59.8 183h4.5M60.8 190.4l.1 17.3M63.1 180.5l2.3 4.5v4.6"/>
<circle cx="97.1" cy="176" r=".81"/>
</g>
<g fill="#fff">
<path d="M129.2 191.2h4.5v2.7h-4.5z"/>
<path d="M129.2 186.7h4.5v2.7h-4.5z"/>
<path d="M130.1 216h4.5v2.7h-4.5z"/>
<path d="M130.1 211.5h4.5v2.7h-4.5z"/>
<path d="M303 190.9h4.5v2.8h-4.5z"/>
<path d="M303 186.4h4.5v2.7h-4.5z"/>
</g>
<path d="M319 216.7v4.6M334.8 216.7v4.6M350.6 216.7v4.6M366.5 216.7v4.6" fill="none" stroke="#000" stroke-width=".25"/>
<g font-size="5.7">
<text x="326.8" y="243">370-24-АК4.ШАВР</text>
<text x="302.4" y="251.2">БалаковскаяТЭЦ-4филиала«Саратовский»</text>
<text x="331.9" y="257.8">ПАО«ТПлюс»</text>
<text x="361.7" y="272.9">РД</text>
<text x="376.5" y="272.9">1.8</text>
<text x="395.8" y="272.9">9</text>
</g>
<g font-size="3.5">
<text x="224.4" y="259.7">Изм.</text>
<text x="234.7" y="259.7">К.уч.</text>
<text x="244.3" y="259.7">Лист</text>
<text x="253.4" y="259.7">№Док.</text>
<text x="266.4" y="259.7">Подп.</text>
<text x="279" y="259.7">Дата</text>
<text x="291.1" y="264.7">МодернизацияоборудованияКИПиАводогрейных</text>
<text x="307.2" y="268.8">котловПТВМ-180ст.№4</text>
<text x="359.8" y="264.7">Стадия</text>
<text x="376.4" y="264.7">Лист</text>
<text x="392.4" y="264.7">Листов</text>
<text x="222.9" y="279.9">Разработал</text>
<text x="243.1" y="279.7">Чураков</text>
<text x="278.8" y="279.9">09.24</text>
<text x="222.9" y="284.8">Проверил</text>
<text x="243.1" y="284.8">Корепанов</text>
<text x="312.8" y="284.7">Схемапитания</text>
<text x="371.6" y="282.6">ОООНПП&quot;ЭСН&quot;</text>
<text x="373" y="286.7">www.nppesn.ru</text>
<text x="222.9" y="289.8">Н. контр.</text>
<text x="243.1" y="289.9">Агафонов</text>
</g>
<g font-size="3.2">
<text x="190.6" y="11.7">SA1 “Выбор основного ввода Ввод1/Ввод2”</text>
<text x="49.8" y="16.3">(от РУСН-0,4кВ 9с., панель 194)</text>
<text x="63.2" y="12.6">Ввод №1</text>
<text x="190.6" y="16.3">SA2 “Переключение вводов Автомат/Ручное”</text>
<text x="334.3" y="16.3">(от РУСН-0,4кВ 9с., панель 203)</text>
<text x="347.7" y="12.6">Ввод №2</text>
<text x="190.6" y="20.8">HL1 Ввод 1 в норме</text>
<text x="190.6" y="25.3">HL2 Ввод 2 в норме</text>
<text x="190.6" y="29.8">HL3 Ввод 1 включен</text>
<text x="190.5" y="34.4">HL4 Ввод 2 включен</text>
<text x="190.6" y="38.9">SA3 “Выбор Питание от инвертора / Питание от сети”</text>
<text x="185.3" y="112.1">ПР200-220.1.0.0</text>
<text x="366.6" y="170.1">на лист 1.4</text>
<text x="148.5" y="186">I</text>
<text x="148.9" y="181.5">SA3</text>
<text x="152.4" y="186">II</text>
<text x="90.8" y="209">вход</text>
<text x="90.7" y="212.8">~220</text>
<text x="102.4" y="213.8">Инвертор</text>
<text x="119.2" y="215.7">выход</text>
<text x="101.4" y="221.5">c байпасом</text>
<text x="103.5" y="217.7">DC / AC</text>
<text x="120.1" y="219.6">~220</text>
<text x="46.5" y="224.5">220в DC</text>
<text x="90.7" y="226.4">=220</text>
<text x="90.8" y="222.5">вход</text>
<text x="44.1" y="228.9">от ЩПТ №2</text>
</g>
<g font-size="2.6">
<text x="59.5" y="21.5">A1</text>
<text x="64" y="21.5">B1</text>
<text x="68.5" y="21.5">C1</text>
<text x="73.6" y="21.5">N</text>
<text x="344.6" y="21.5">С2</text>
<text x="349.2" y="21.5">B2</text>
<text x="353.7" y="21.5">А2</text>
<text x="358.8" y="21.5">N</text>
<text x="51.6" y="28.5">1QF1</text>
<text x="335.2" y="29.2">1QF2</text>
<text x="52.2" y="31">с63</text>
<text x="336.1" y="31.9">с63</text>
<text x="59" y="37.4">A11</text>
<text x="63.5" y="37.4">B11</text>
<text x="68" y="37.4">C11</text>
<text x="87.7" y="38.7">3SF1</text>
<text x="89.2" y="41.1">с6</text>
<text x="323.1" y="38.5">3SF2</text>
<text x="324.6" y="40.8">с6</text>
<text x="344" y="37.4">С21</text>
<text x="348.6" y="37.4">B21</text>
<text x="353.1" y="37.4">А21</text>
<text x="113.2" y="45.5">C13</text>
<text x="151.7" y="45.5">С23</text>
<text x="120" y="61.3">1K1</text>
<text x="87.7" y="72.7">2SF1</text>
<text x="89.2" y="75.1">с6</text>
<text x="323.1" y="72.4">2SF2</text>
<text x="324.6" y="74.8">с6</text>
<text x="97.4" y="79.4">A12</text>
<text x="97.4" y="83.9">В12</text>
<text x="314.7" y="79.4">A22</text>
<text x="314.7" y="83.9">В22</text>
<text x="97.4" y="88.5">С12</text>
<text x="128.6" y="89.2" transform="rotate(-90 128.6 89.2)">KL1</text>
<text x="135.4" y="89.2" transform="rotate(-90 135.4 89.2)">KL2</text>
<text x="201.5" y="88.1" transform="rotate(-90 201.5 88.1)">SA1</text>
<text x="206.9" y="87.9" transform="rotate(-90 206.9 87.9)">SA2</text>
<text x="270.7" y="89.6" transform="rotate(-90 270.7 89.6)">1КМ2.2</text>
<text x="314.6" y="88.5">С22</text>
<text x="142.2" y="91.9" transform="rotate(-90 142.2 91.9)">1KM1.1</text>
<text x="149" y="91.9" transform="rotate(-90 149 91.9)">1KM2.1</text>
<text x="232.2" y="90.7" transform="rotate(-90 232.2 90.7)">SB1.1</text>
<text x="245.4" y="91.3" transform="rotate(-90 245.4 91.3)">1КМ1.2</text>
<text x="256.7" y="90" transform="rotate(-90 256.7 90)">SB2.1</text>
<text x="82.4" y="106.2">1PV</text>
<text x="234.6" y="104.2" transform="rotate(-90 234.6 104.2)">SB1.2</text>
<text x="259.4" y="104.1" transform="rotate(-90 259.4 104.1)">SB2.2</text>
<text x="329.5" y="106.2">2PV</text>
<text x="95" y="108.9">1SA</text>
<text x="217" y="112.1">A1</text>
<text x="316.8" y="108.9">2SA</text>
<text x="261.7" y="116.6" transform="rotate(-90 261.7 116.6)">24</text>
<text x="104.7" y="124.2">KL1</text>
<text x="231.2" y="122.9">1КМ2</text>
<text x="257.5" y="122.9">1КМ1</text>
<text x="299.4" y="124.2">KL2</text>
<text x="126.4" y="126.9">HL1</text>
<text x="133.1" y="126.9">HL2</text>
<text x="139.9" y="126.9">HL3</text>
<text x="146.7" y="126.9">HL4</text>
<text x="196.9" y="130.5" transform="rotate(-90 196.9 130.5)">845</text>
<text x="202.4" y="130.7" transform="rotate(-90 202.4 130.7)">846</text>
<text x="207.8" y="130.7" transform="rotate(-90 207.8 130.7)">847</text>
<text x="213.2" y="130.7" transform="rotate(-90 213.2 130.7)">848</text>
<text x="234.6" y="131.5">1KМ1</text>
<text x="236.8" y="127.4" transform="rotate(-90 236.8 127.4)">15</text>
<text x="241.1" y="127.4">HLSB1</text>
<text x="259.5" y="131.5">1KМ2</text>
<text x="261.7" y="127.2" transform="rotate(-90 261.7 127.2)">25</text>
<text x="266.1" y="127.4">HLSB2</text>
<text x="50.1" y="133.7">1KM1</text>
<text x="189.6" y="137.2">х1</text>
<text x="194.6" y="137.2">х2</text>
<text x="200" y="137.2">х3</text>
<text x="205.5" y="137.2">х4</text>
<text x="210.9" y="137.2">х5</text>
<text x="217.3" y="134.2">XT1</text>
<text x="336.2" y="133.7">1KM2</text>
<text x="110.8" y="138.7">N</text>
<text x="167.7" y="154.6">см АК3.ШУК</text>
<text x="183.2" y="153.2">ШУК</text>
<text x="183.8" y="156">XT5</text>
<text x="191.9" y="150.2" transform="rotate(-90 191.9 150.2)">N</text>
<text x="196.9" y="151" transform="rotate(-90 196.9 151)">845</text>
<text x="202.3" y="151.2" transform="rotate(-90 202.3 151.2)">846</text>
<text x="207.8" y="151.2" transform="rotate(-90 207.8 151.2)">847</text>
<text x="213.2" y="151.2" transform="rotate(-90 213.2 151.2)">848</text>
<text x="189.7" y="157.6">х1</text>
<text x="194.6" y="157.6">х2</text>
<text x="200" y="157.6">х3</text>
<text x="205.5" y="157.6">х4</text>
<text x="210.9" y="157.6">х5</text>
<text x="330.4" y="161.4">С31</text>
<text x="330.5" y="165.9">В31</text>
<text x="330.5" y="170.4">A31</text>
<text x="331.6" y="174.9">N</text>
<text x="68.2" y="182.4">4QF</text>
<text x="68.4" y="184.9">с16</text>
<text x="129.5" y="188.8">A32</text>
<text x="303.5" y="188.5">Lbp</text>
<text x="129.5" y="193.3">N32</text>
<text x="303.3" y="193">Nbp</text>
<text x="171.9" y="200.5">5QF</text>
<text x="172.3" y="203.1">с10</text>
<text x="187.7" y="200.5">6QF</text>
<text x="188.1" y="203.1">с10</text>
<text x="203.6" y="200.5">7QF</text>
<text x="204" y="203.1">с10</text>
<text x="219.4" y="200.5">8QF</text>
<text x="219.8" y="203.1">с10</text>
<text x="235.3" y="200.5">9QF</text>
<text x="235.6" y="203.1">с10</text>
<text x="250.6" y="200.5">10QF</text>
<text x="251.5" y="203.1">с10</text>
<text x="266.4" y="200.5">11QF</text>
<text x="267.9" y="203.1">с6</text>
<text x="282.2" y="200.5">12QF</text>
<text x="283.7" y="203.1">с6</text>
<text x="308.3" y="200.5">13QF</text>
<text x="309.9" y="203.1">с6</text>
<text x="324.2" y="200.5">14QF</text>
<text x="325.7" y="203.1">с6</text>
<text x="340" y="200.5">15QF</text>
<text x="341.5" y="203.1">с6</text>
<text x="355.9" y="200.5">16QF</text>
<text x="357.4" y="203.1">с6</text>
<text x="70.3" y="206.6">A32</text>
<text x="70.2" y="211.1">N32</text>
<text x="130.5" y="213.6">A33</text>
<text x="130.4" y="218.1">N33</text>
<text x="79" y="229">3QF</text>
<text x="79.2" y="231.6">=16А</text>
</g>
<g font-size="2.2">
<text x="172.2" y="84.8" transform="rotate(-90 172.2 84.8)">30</text>
<text x="236.6" y="93.1" transform="rotate(-90 236.6 93.1)">13</text>
<text x="260.8" y="93.3" transform="rotate(-90 260.8 93.3)">23</text>
<text x="199.4" y="98" transform="rotate(-90 199.4 98)">31</text>
<text x="202.5" y="98" transform="rotate(-90 202.5 98)">32</text>
<text x="205.2" y="98" transform="rotate(-90 205.2 98)">33</text>
<text x="207.9" y="98" transform="rotate(-90 207.9 98)">34</text>
<text x="222.9" y="97.7" transform="rotate(-90 222.9 97.7)">34</text>
<text x="87.3" y="108.9">V</text>
<text x="327.2" y="108.9">V</text>
<text x="236.6" y="116.7" transform="rotate(-90 236.6 116.7)">14</text>
</g>
<g font-size="1.9">
<text x="172.6" y="107.9">1</text>
<text x="175.3" y="107.9">2</text>
<text x="183.5" y="107.9">3</text>
<text x="186.2" y="107.9">4</text>
<text x="186.3" y="104.6" transform="rotate(-90 186.3 104.6)">11</text>
<text x="188.9" y="107.9">5</text>
<text x="189.1" y="104.7" transform="rotate(-90 189.1 104.7)">21</text>
<text x="191.6" y="107.9">6</text>
<text x="191.8" y="104.7" transform="rotate(-90 191.8 104.7)">12</text>
<text x="194.3" y="107.9">7</text>
<text x="194.6" y="104.6" transform="rotate(-90 194.6 104.6)">22</text>
<text x="197.1" y="107.9">8</text>
<text x="199.8" y="107.9">9</text>
<text x="202" y="107.9">10</text>
<text x="204.8" y="107.9">11</text>
<text x="207.5" y="107.9">12</text>
<text x="174.9" y="117.7">15</text>
<text x="175.5" y="114.9">Q1</text>
<text x="177.6" y="117.7">16</text>
<text x="179.4" y="114.9">Q2</text>
<text x="180.3" y="117.7">17</text>
<text x="196.6" y="117.7">18</text>
<text x="197.2" y="115">Q3</text>
<text x="199.4" y="117.7">19</text>
<text x="201.1" y="115">Q4</text>
<text x="202" y="117.7">20</text>
<text x="207.5" y="117.7">21</text>
<text x="208.1" y="115">Q5</text>
<text x="210.2" y="117.7">22</text>
<text x="211.8" y="115">Q6</text>
<text x="212.9" y="117.7">23</text>
<text x="178" y="121" transform="rotate(-90 178 121)">30</text>
<text x="180.7" y="121" transform="rotate(-90 180.7 121)">24</text>
<text x="288.2" y="209.6">L4</text>
<text x="315.2" y="209.1">L5</text>
<text x="331.1" y="209.1">L6</text>
<text x="346.9" y="209.1">L7</text>
<text x="362.8" y="209.1">L8</text>
<text x="287.5" y="215">Ячейка № 7 Ячейка № 8</text>
<text x="313" y="215">Ячейка № 10</text>
<text x="328.8" y="215">Ячейка № 11</text>
<text x="344.8" y="215">Ячейка № 13</text>
<text x="360.3" y="215">Ячейка № 14</text>
<text x="71.7" y="220.2">+</text>
<text x="71.6" y="224.7">--</text>
<text x="177.9" y="227.8">ввод №1</text>
<text x="179.8" y="225.6">ШУК</text>
<text x="193.8" y="227.8">ввод №1</text>
<text x="195.2" y="225.6">ШУГ1</text>
<text x="209.6" y="227.8">ввод №1</text>
<text x="211" y="225.6">ШУГ2</text>
<text x="225.5" y="227.8">ввод №1</text>
<text x="226.9" y="225.6">ШУГ3</text>
<text x="241.3" y="227.8">ввод №1</text>
<text x="242.7" y="225.6">ШУГ4</text>
<text x="257.1" y="227.8">ввод №1</text>
<text x="258.6" y="225.6">ШУГ5</text>
<text x="271.7" y="227.8">анализатор</text>
<text x="274.6" y="225.6">Газо-</text>
<text x="288.7" y="227.8">продувки</text>
<text x="289.5" y="225.6">Клапан</text>
<text x="300.5" y="227.8">продувки</text>
<text x="301.4" y="225.6">Клапан</text>
<text x="313.8" y="227.8">разрежения</text>
<text x="314.5" y="225.6">Регулятор</text>
<text x="329.6" y="227.8">разрежения</text>
<text x="330.4" y="225.6">Регулятор</text>
<text x="345.5" y="227.8">разрежения</text>
<text x="346.2" y="225.6">Регулятор</text>
<text x="361.9" y="225.6">Регулятор</text>
<text x="362.9" y="227.8">Р газа в</text>
<text x="291.2" y="230.1">№1</text>
<text x="303" y="230.1">№2</text>
<text x="317.5" y="230.1">№1</text>
<text x="333.4" y="230.1">№2</text>
<text x="349.3" y="230.1">№3</text>
<text x="361.4" y="230.1">коллекторе</text>
</g>
</svg>
